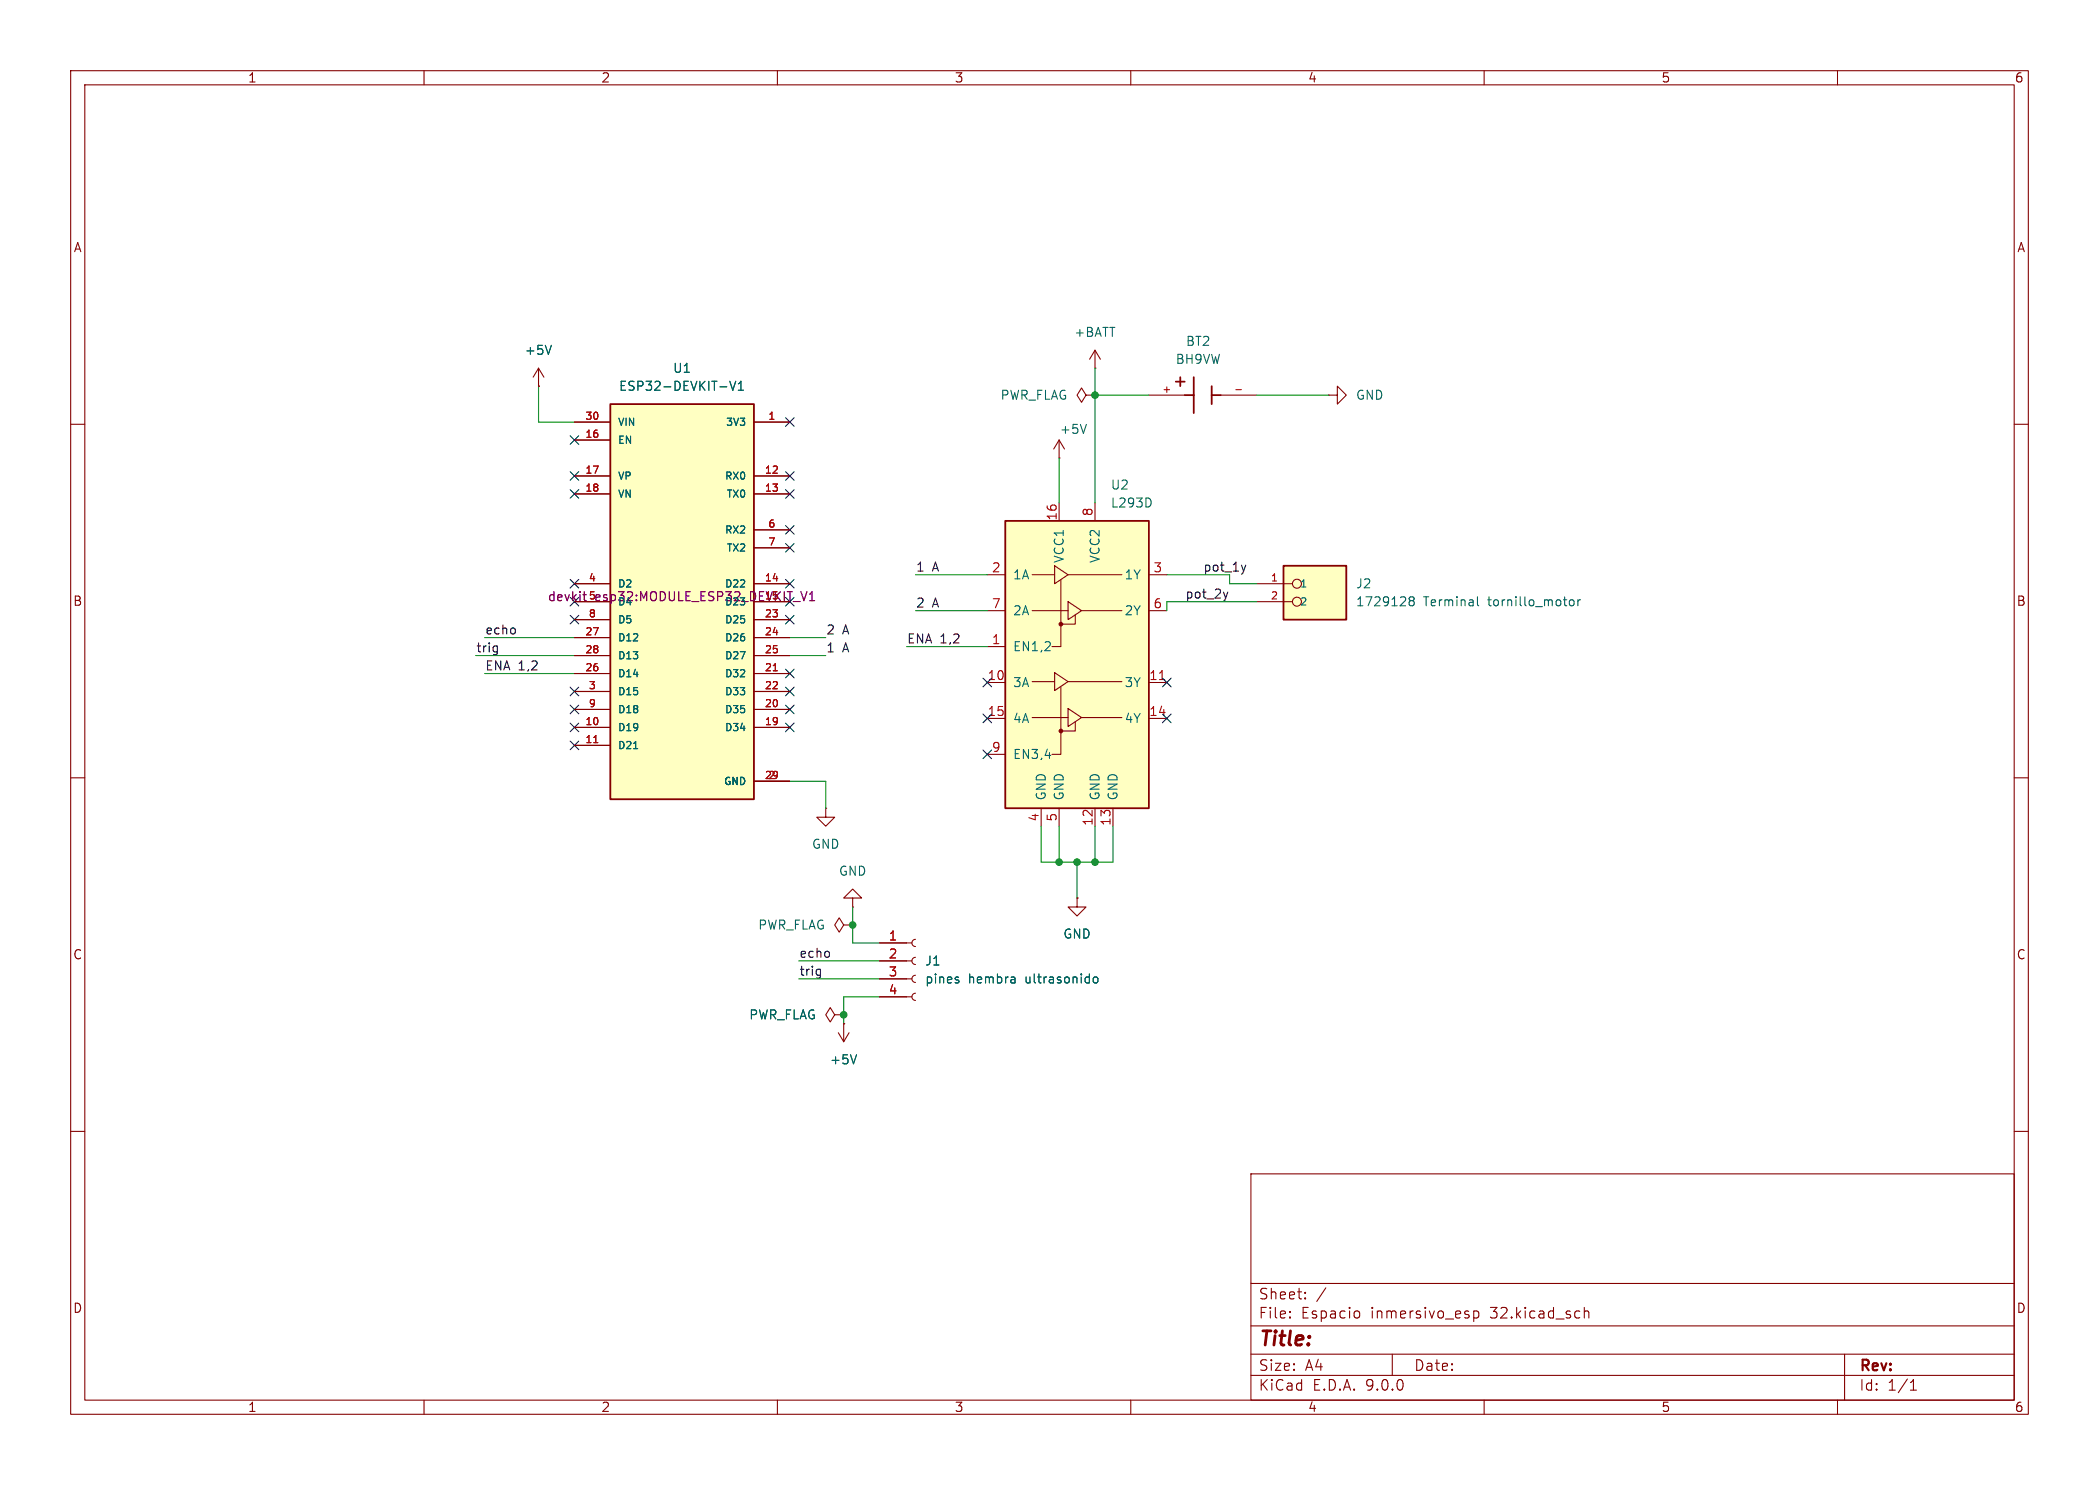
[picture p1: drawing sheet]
<svg xmlns="http://www.w3.org/2000/svg" width="297mm" height="210mm" viewBox="0 0 297 210" stroke-linecap="round" stroke-linejoin="round" font-family="sans-serif">
<g fill="none" stroke="#840000" stroke-width=".15">
<path d="M10 10h277v190h-277zM12 12h273v186h-273zM60 10v2M110 10v2M160 10v2M210 10v2M260 10v2M153.7 55.9l-.7-1-.6 1 .6 1 .7-1h1.2M154.9 55.9h.1M154.9 52.1h.1M154.9 49.5l-.7 1.3M154.9 49.5l.8 1.3"/>
<path d="M154.9 49.5v2.6M162.6 55.9h5M172.7 55.9h5.1M188 55.9h1.2v-1.3l1.3 1.3-1.3 1.3v-1.3M188 55.9h.1M10 60h2M149.9 64.8h.1M149.9 62.2l-.8 1.3M149.9 62.2l.7 1.3M149.9 62.2v2.6M285 60h2M10 110h2"/>
<path d="M285 110h2M124.5 133.4h4.5M124.5 135.9h4.5M124.5 138.4h4.5M129.5 132.8a.51 .51 0 0 0-.5 .6 .51 .51 0 0 0 .5 .5M129.5 135.4a.51 .51 0 0 0-.5 .5 .51 .51 0 0 0 .5 .5M129.5 137.9a.51 .51 0 0 0-.5 .5 .51 .51 0 0 0 .5 .5M152.4 127v1.3h1.3l-1.3 1.2-1.3-1.2h1.3M152.4 127h.1M124.5 141h4.5M129.5 140.5a.51 .51 0 0 0-.5 .5 .51 .51 0 0 0 .5 .5M10 160h2"/>
<path d="M177 166h108v32h-108zM285 160h2M60 198v2M110 198v2M160 198v2M177 194.5h108M177 191.5h108M177 187.5h108M177 181.5h108M182.5 186.3h.1l-.1 .1M182.5 186.3v.1M182.5 185.5v.1"/>
<path d="M182.5 185.5h.1l-.1 .1M184.7 183.6v.1M184.7 183.6h-.1l.1 .1M184.7 182.8v.1M184.7 182.8h-.1l.1 .1M187.6 182.1l-1.3 2M192.1 185.4l.3 .3v.4l-.3 .3M197 191.5v3M208.5 185.4v1.5M208.5 185.5l.5-.1 .2 .3v.4l-.1 .2-.1 .1-.5-.1M210 198v2M224.2 185.5a.37 .37 0 0 1 .6 .1v.8"/>
<path d="M224.2 184.9v1.5M260 198v2M261 191.5v6.5M270.3 196.6h.9M270.3 195.5l.4-.4v1.5"/>
</g>
<path d="M153.7 60l-.4 1.3M135.5 138.6l.2 .2-.2 .2M135.5 138.2h.1M143.6 138.2v.8M143.6 138.9l-.1 .1M143.6 138.5h-.1M154.7 138.3l.2-.1 .4 .1 .1 .5-.2 .1-.3 .1-.2-.1z" fill="none" stroke="#006464" stroke-width=".15"/>
<path d="M166.4 54h1.2M167 53.3v1.3M167.6 55.9h1.3M168.9 53.3v5.1M171.4 55.9h1.3M171.4 54.6v2.6" fill="none" stroke="#840000" stroke-width=".25"/>
<path d="M174.9 55.1h.7" fill="none" stroke="#a90000" stroke-width=".15"/>
<path d="M142.2 73.7h20.4v40.6h-20.4z" fill="#ffffc2"/>
<path d="M142.2 73.7h20.4v40.6h-20.4z" fill="none" stroke="#840000" stroke-width=".25"/>
<g fill="none" stroke="#840000" stroke-width=".15">
<path d="M149.9 71.1v2.6M154.9 71.1v2.6M139.7 81.3h2.5M139.7 86.4h2.5M139.7 91.4h2.5M139.7 96.5h2.5M146 81.3h3.2M146 86.4h5.1M146 96.4h3.2M149.2 80l1.9 1.3-1.9 1.3zM149.2 95.1l1.9 1.3-1.9 1.3zM150.1 82v9.4h-1.3"/>
<path d="M150.1 97.2v9.5h-1.3M151.1 85.1l1.9 1.3-1.9 1.2zM151.1 81.3h7.6M151.1 96.4h7.6M152.1 87v1.3h-2M153 86.4h5.7M162.6 81.3h2.5M162.6 86.4h2.5M162.6 96.5h2.5M139.7 101.6h2.5M139.7 106.7h2.5M146 101.5h5.1"/>
<path d="M147.3 114.3v2.5M149.9 114.3v2.5M151.1 100.2l1.9 1.3-1.9 1.2zM152.1 102.1v1.3h-2M153 101.5h5.7M154.9 114.3v2.5M157.5 114.3v2.5M162.6 101.6h2.5"/>
</g>
<g fill="#840000" stroke="#840000" stroke-width=".15">
<circle cx="150.1" cy="88.3" r=".25"/>
<circle cx="150.1" cy="103.4" r=".25"/>
</g>
<path d="M164.1 96.1h.7" fill="none" stroke="#a90000" stroke-width=".15"/>
<path d="M162.8 70.7v.7" fill="none" stroke="#006464" stroke-width=".15"/>
<path d="M181.6 80h8.9v7.6h-8.9z" fill="#ffffc2"/>
<path d="M181.6 80h8.9v7.6h-8.9z" fill="none" stroke="#840000" stroke-width=".25"/>
<g fill="none" stroke="#840000" stroke-width=".15">
<path d="M177.8 82.6h5.1M177.8 85.1h5.1"/>
<circle cx="183.5" cy="85.1" r=".63"/>
<circle cx="183.5" cy="82.5" r=".63"/>
</g>
<path d="M199.6 84.9l-.2-.2 .2-.3h.3l.2 .2-.2 .3M199.6 84.9l-.2 .3v.3l.2 .2 .4-.1 .1-.2v-.2l-.2-.3M199.6 84.9h.3M209.1 84.4v1.1l.1 .2M222.1 84.9l.2-.1 .4 .1v.5l-.1 .2-.3 .1-.2-.2zM223.3 84.8v.9M223.6 84.8l-.2 .1-.1 .2" fill="none" stroke="#006464" stroke-width=".15"/>
<path d="M86.4 57.2h20.3v55.8h-20.3z" fill="#ffffc2"/>
<path d="M86.4 57.2h20.3v55.8h-20.3z" fill="none" stroke="#840000" stroke-width=".25"/>
<g fill="none" stroke="#840000" stroke-width=".15">
<path d="M76.2 54.6h.1M76.2 52.1l-.8 1.2M76.2 52.1l.8 1.2M76.2 52.1v2.5M81.3 59.7h5.1M106.7 59.7h5.1M81.3 62.2h5.1M81.3 67.3h5.1M81.3 69.9h5.1M106.7 67.3h5.1M106.7 69.9h5.1M106.7 74.9h5.1"/>
<path d="M106.7 77.5h5.1M81.3 82.6h5.1M81.3 85.1h5.1M81.3 87.6h5.1M81.3 90.2h5.1M81.3 92.7h5.1M81.3 95.3h5.1M81.3 97.8h5.1M106.7 82.6h5.1M106.7 85.1h5.1M106.7 87.6h5.1M106.7 90.2h5.1"/>
<path d="M106.7 92.7h5.1M106.7 95.3h5.1M106.7 97.8h5.1M81.3 100.3h5.1M81.3 102.9h5.1M81.3 105.4h5.1M106.7 100.3h5.1M106.7 102.9h5.1M106.7 110.5h5.1M116.8 114.3v1.3h1.3l-1.3 1.2-1.2-1.2h1.2M116.8 114.3h.1M119.4 130.8l-.7-1-.6 1 .6 1 .7-1h1.2"/>
<path d="M120.6 130.8h.1M120.6 127h1.3l-1.3-1.3-1.2 1.3h1.2v1.3M120.6 128.3h.1M124.5 133.4h3.8M124.5 135.9h3.8M124.5 138.4h3.8M152.4 127h.1M118.1 143.5l-.6-1-.7 1 .7 1 .6-1h1.3M118.6 146.1l.8 1.2M119.4 144.8h.1M119.4 143.5h.1M119.4 144.8v2.5"/>
<path d="M120.1 146.1l-.7 1.2M124.5 141h3.8"/>
</g>
<path d="M78 48.8l-.4 1.3M103.3 53.9l.4 1.3 .4-1.3M104.5 55.2h.7M104.5 54.3l.3-.4v1.3M89.7 105.9h.5M135.5 138.6l.2 .2-.2 .2M135.5 138.2h.1M143.6 138.2v.8M143.6 138.9l-.1 .1M143.6 138.5h-.1M154.7 138.3l.2-.1 .4 .1 .1 .5-.2 .1-.3 .1-.2-.1zM121.2 149.2l-.4 1.2" fill="none" stroke="#006464" stroke-width=".15"/>
<path d="M109.4 94.9h.6M84 105h.6" fill="none" stroke="#a90000" stroke-width=".15"/>
<path d="M112.2 85.1h1M113.3 83.7l.5 1.2 .4-1.2M114.5 84.9h.8M114.5 84l.4-.3v1.2" fill="none" stroke="#840084" stroke-width=".15"/>
<path d="M176.3 79.9l-.3 .9M70.3 91.4h.1M70.4 91.4v1l-.1 .2M70.4 92.1l-.1 .1M173.7 83.7l-.3 .9M116 137.1h.1M116.1 137.1v1l-.1 .2M116.1 137.9h-.1" fill="none" stroke="#0f0f0f" stroke-width=".15"/>
<g fill="none" stroke="#009600" stroke-width=".15">
<path d="M76.2 54.6v5.1h5.1M154.9 55.9h7.7M154.9 52.1v19M177.8 55.9h10.2M149.9 64.8v6.3M67.3 92.7h14M68.6 90.2h12.7M68.6 95.3h12.7M111.8 92.7h5M111.8 90.2h5M128.3 91.4h11.4M129.5 81.3h10.2"/>
<path d="M129.5 86.4h10.2M165.1 81.3h8.9v1.3h3.8M177.8 85.1h-12.7v1.3M111.8 110.5h5v3.8M147.3 116.8v5.1h10.2v-5.1M149.9 116.8v5.1M154.9 116.8v5.1M113 138.4h11.5M113 135.9h11.5M120.6 128.3v5.1h3.9M152.4 121.9v5.1M124.5 141h-5.1v3.8"/>
</g>
<g fill="none" stroke="#000084" stroke-width=".15">
<path d="M111.2 59.1l1.2 1.2M112.4 59.1l-1.2 1.2M80.7 66.7l1.2 1.2M80.7 61.6l1.2 1.2M80.7 69.2l1.2 1.3M81.9 66.7l-1.2 1.2M81.9 61.6l-1.2 1.2M81.9 69.2l-1.2 1.3M111.2 66.7l1.2 1.2M111.2 76.9l1.2 1.2M111.2 74.3l1.2 1.2M111.2 69.2l1.2 1.3"/>
<path d="M112.4 74.3l-1.2 1.2M112.4 69.2l-1.2 1.3M112.4 66.7l-1.2 1.2M112.4 76.9l-1.2 1.2M80.7 97.2l1.2 1.2M80.7 81.9l1.2 1.3M80.7 87l1.2 1.2M80.7 99.7l1.2 1.2M81.9 97.2l-1.2 1.2M81.9 81.9l-1.2 1.3M81.9 87l-1.2 1.2M81.9 99.7l-1.2 1.2"/>
<path d="M111.2 81.9l1.2 1.3M111.2 97.2l1.2 1.2M111.2 99.7l1.2 1.2M111.2 94.6l1.2 1.3M111.2 87l1.2 1.2M112.4 81.9l-1.2 1.3M112.4 97.2l-1.2 1.2M112.4 99.7l-1.2 1.2M112.4 94.6l-1.2 1.3M112.4 87l-1.2 1.2M139.1 95.9l1.2 1.2M140.3 95.9l-1.2 1.2"/>
<path d="M164.5 95.9l1.2 1.2M165.7 95.9l-1.2 1.2M80.7 102.3l1.2 1.2M80.7 104.8l1.2 1.2M81.9 102.3l-1.2 1.2M81.9 104.8l-1.2 1.2M111.2 102.3l1.2 1.2M112.4 102.3l-1.2 1.2M139.1 106.1l1.2 1.2M139.1 101l1.2 1.2M140.3 106.1l-1.2 1.2M140.3 101l-1.2 1.2"/>
<path d="M164.5 101l1.2 1.2M165.7 101l-1.2 1.2"/>
</g>
<g fill="#009600" stroke="#009600" stroke-width=".15">
<circle cx="154.9" cy="55.9" r=".46"/>
<circle cx="119.4" cy="143.5" r=".46"/>
<circle cx="152.4" cy="121.9" r=".46"/>
<circle cx="149.9" cy="121.9" r=".46"/>
<circle cx="120.6" cy="130.8" r=".46"/>
<circle cx="154.9" cy="121.9" r=".46"/>
</g>
<text font-size="2.8" fill="#840000" x="178" y="190.9">Title:</text>
<g font-size="2.1" fill="#840000">
<text x="178" y="184">Sheet:</text>
<text x="178" y="186.7">File:</text>
<text x="184.1" y="186.7">Espacio</text>
<text x="194" y="186.7">inmersivo_esp</text>
<text x="211" y="186.7">32.kicad_sch</text>
<text x="178" y="196.9">KiCad</text>
<text x="178" y="194.1">Size:</text>
<text x="184.7" y="194.1">A4</text>
<text x="185.7" y="196.9">E.D.A.</text>
<text x="193.3" y="196.9">9.0.0</text>
<text x="200" y="194.1">Date:</text>
<text x="263" y="194.3">Rev:</text>
<text x="263" y="196.9">Id:</text>
<text x="267.1" y="196.9">1/1</text>
</g>
<g font-size="1.8" fill="#840000">
<text x="35" y="11.9">1</text>
<text x="85" y="11.9">2</text>
<text x="135" y="11.9">3</text>
<text x="185" y="11.9">4</text>
<text x="235" y="11.9">5</text>
<text x="285" y="11.9">6</text>
<text x="10.3" y="35.9">A</text>
<text x="285.3" y="35.9">A</text>
<text x="10.3" y="85.9">B</text>
<text x="285.3" y="85.9">B</text>
<text x="10.3" y="135.9">C</text>
<text x="285.3" y="135.9">C</text>
<text x="10.3" y="185.9">D</text>
<text x="285.3" y="185.9">D</text>
<text x="35" y="199.9">1</text>
<text x="85" y="199.9">2</text>
<text x="135" y="199.9">3</text>
<text x="185" y="199.9">4</text>
<text x="235" y="199.9">5</text>
<text x="285" y="199.9">6</text>
</g>
<g font-size="1.8" fill="#006464">
<text x="151.9" y="47.9">+BATT</text>
<text x="74.2" y="50.4">+5V</text>
<text x="95.1" y="52.9">U1</text>
<text x="166.3" y="51.7">BH9VW</text>
<text x="167.7" y="49.1">BT2</text>
<text x="87.5" y="55.5">ESP32-DEVKIT-V1</text>
<text x="141.5" y="56.7">PWR_FLAG</text>
<text x="191.8" y="56.7">GND</text>
<text x="149.9" y="61.6">+5V</text>
<text x="157.1" y="69.4">U2</text>
<text x="157.1" y="72">L293D</text>
<text x="143.3" y="82.1">1A</text>
<text x="150.7" y="79.7" transform="rotate(-90 150.7 79.7)">VCC1</text>
<text x="155.8" y="79.7" transform="rotate(-90 155.8 79.7)">VCC2</text>
<text x="159" y="82.1">1Y</text>
<text x="191.8" y="83.4">J2</text>
<text x="143.3" y="87.2">2A</text>
<text x="159" y="87.2">2Y</text>
<text x="191.8" y="86">1729128</text>
<text x="201.4" y="86">Terminal</text>
<text x="210.7" y="86">tornillo_motor</text>
<text x="143.3" y="92.3">EN1,2</text>
<text x="143.3" y="97.4">3A</text>
<text x="159" y="97.4">3Y</text>
<text x="143.3" y="102.5">4A</text>
<text x="143.3" y="107.5">EN3,4</text>
<text x="159" y="102.5">4Y</text>
<text x="148.2" y="113.3" transform="rotate(-90 148.2 113.3)">GND</text>
<text x="150.7" y="113.3" transform="rotate(-90 150.7 113.3)">GND</text>
<text x="155.8" y="113.3" transform="rotate(-90 155.8 113.3)">GND</text>
<text x="158.3" y="113.3" transform="rotate(-90 158.3 113.3)">GND</text>
<text x="114.8" y="120.2">GND</text>
<text x="118.6" y="124.1">GND</text>
<text x="107.2" y="131.7">PWR_FLAG</text>
<text x="130.8" y="136.8">J1</text>
<text x="150.4" y="132.9">GND</text>
<text x="130.8" y="139.3">pines</text>
<text x="137" y="139.3">hembra</text>
<text x="145.2" y="139.3">ultrasonido</text>
<text x="105.9" y="144.4">PWR_FLAG</text>
<text x="117.3" y="150.7">+5V</text>
</g>
<g font-size="1.8" fill="#a90000">
<text x="149.6" y="73.7" transform="rotate(-90 149.6 73.7)">16</text>
<text x="154.7" y="73.1" transform="rotate(-90 154.7 73.1)">8</text>
<text x="140.3" y="81">2</text>
<text x="163.1" y="81">3</text>
<text x="140.3" y="86.1">7</text>
<text x="163.1" y="86.1">6</text>
<text x="140.3" y="91.2">1</text>
<text x="139.7" y="96.3">10</text>
<text x="139.7" y="101.3">15</text>
<text x="162.5" y="96.3">11</text>
<text x="162.5" y="101.3">14</text>
<text x="140.3" y="106.4">9</text>
<text x="147.1" y="116.3" transform="rotate(-90 147.1 116.3)">4</text>
<text x="149.6" y="116.3" transform="rotate(-90 149.6 116.3)">5</text>
<text x="154.7" y="116.9" transform="rotate(-90 154.7 116.9)">12</text>
<text x="157.2" y="116.9" transform="rotate(-90 157.2 116.9)">13</text>
<text x="125.7" y="133.1">1</text>
<text x="125.7" y="135.6">2</text>
<text x="125.7" y="138.2">3</text>
<text x="125.7" y="140.7">4</text>
</g>
<g font-size="1.8" fill="#0f0f0f">
<text x="129.5" y="80.9">1</text>
<text x="131.9" y="80.9">A</text>
<text x="170.2" y="80.9">pot_1y</text>
<text x="68.6" y="89.8">echo</text>
<text x="116.8" y="89.8">2</text>
<text x="119.2" y="89.8">A</text>
<text x="129.5" y="86">2</text>
<text x="131.9" y="86">A</text>
<text x="167.6" y="84.7">pot_2y</text>
<text x="67.3" y="92.4">trig</text>
<text x="68.6" y="94.9">ENA 1,2</text>
<text x="116.8" y="92.4">1</text>
<text x="119.2" y="92.4">A</text>
<text x="128.3" y="91.1">ENA 1,2</text>
<text x="113" y="135.5">echo</text>
<text x="113" y="138.1">trig</text>
</g>
<text font-size="1.8" fill="#840084" x="77.4" y="85.2">devkit_esp32:MODULE_ESP32_DEVKIT_V1</text>
<g font-size="1.4" fill="#a90000">
<text x="82.7" y="59.4">30</text>
<text x="108.6" y="59.4">1</text>
<text x="164.3" y="55.6">+</text>
<text x="82.7" y="62">16</text>
<text x="82.7" y="67.1">17</text>
<text x="82.7" y="69.6">18</text>
<text x="108.1" y="67.1">12</text>
<text x="108.1" y="69.6">13</text>
<text x="108.6" y="74.7">6</text>
<text x="108.6" y="77.2">7</text>
<text x="83.2" y="82.3">4</text>
<text x="108.1" y="82.3">14</text>
<text x="179.7" y="82.3">1</text>
<text x="82.7" y="89.9">27</text>
<text x="83.2" y="84.8">5</text>
<text x="83.2" y="87.4">8</text>
<text x="108.1" y="84.8">15</text>
<text x="108.1" y="87.4">23</text>
<text x="108.1" y="89.9">24</text>
<text x="179.7" y="84.8">2</text>
<text x="82.7" y="92.5">28</text>
<text x="82.7" y="95">26</text>
<text x="108.1" y="92.5">25</text>
<text x="108.1" y="95">21</text>
<text x="83.2" y="97.5">3</text>
<text x="83.2" y="100.1">9</text>
<text x="108.1" y="97.5">22</text>
<text x="108.1" y="100.1">20</text>
<text x="82.7" y="102.6">10</text>
<text x="82.7" y="105.2">11</text>
<text x="108.1" y="102.6">19</text>
<text x="108.1" y="110.2">29</text>
<text x="108.6" y="110.2">2</text>
</g>
<g font-size="1.4" fill="#006464">
<text x="87.4" y="60.4">VIN</text>
<text x="87.4" y="63">EN</text>
<text x="102.6" y="60.4">3V3</text>
<text x="87.4" y="68">VP</text>
<text x="87.4" y="70.6">VN</text>
<text x="102.5" y="68">RX0</text>
<text x="102.7" y="70.6">TX0</text>
<text x="102.5" y="75.7">RX2</text>
<text x="87.4" y="83.3">D2</text>
<text x="102.5" y="83.3">D22</text>
<text x="102.7" y="78.2">TX2</text>
<text x="183.9" y="83.3">1</text>
<text x="87.4" y="85.8">D4</text>
<text x="87.4" y="88.4">D5</text>
<text x="102.5" y="85.8">D23</text>
<text x="102.5" y="88.4">D25</text>
<text x="183.9" y="85.8">2</text>
<text x="87.4" y="90.9">D12</text>
<text x="87.4" y="93.4">D13</text>
<text x="87.4" y="96">D14</text>
<text x="102.5" y="90.9">D26</text>
<text x="102.5" y="93.4">D27</text>
<text x="102.5" y="96">D32</text>
<text x="87.4" y="98.5">D15</text>
<text x="87.4" y="101.1">D18</text>
<text x="102.5" y="98.5">D33</text>
<text x="102.5" y="101.1">D35</text>
<text x="87.4" y="103.6">D19</text>
<text x="87.4" y="106.1">D21</text>
<text x="102.5" y="103.6">D34</text>
<text x="102.3" y="111.2">GND</text>
</g>
</svg>
